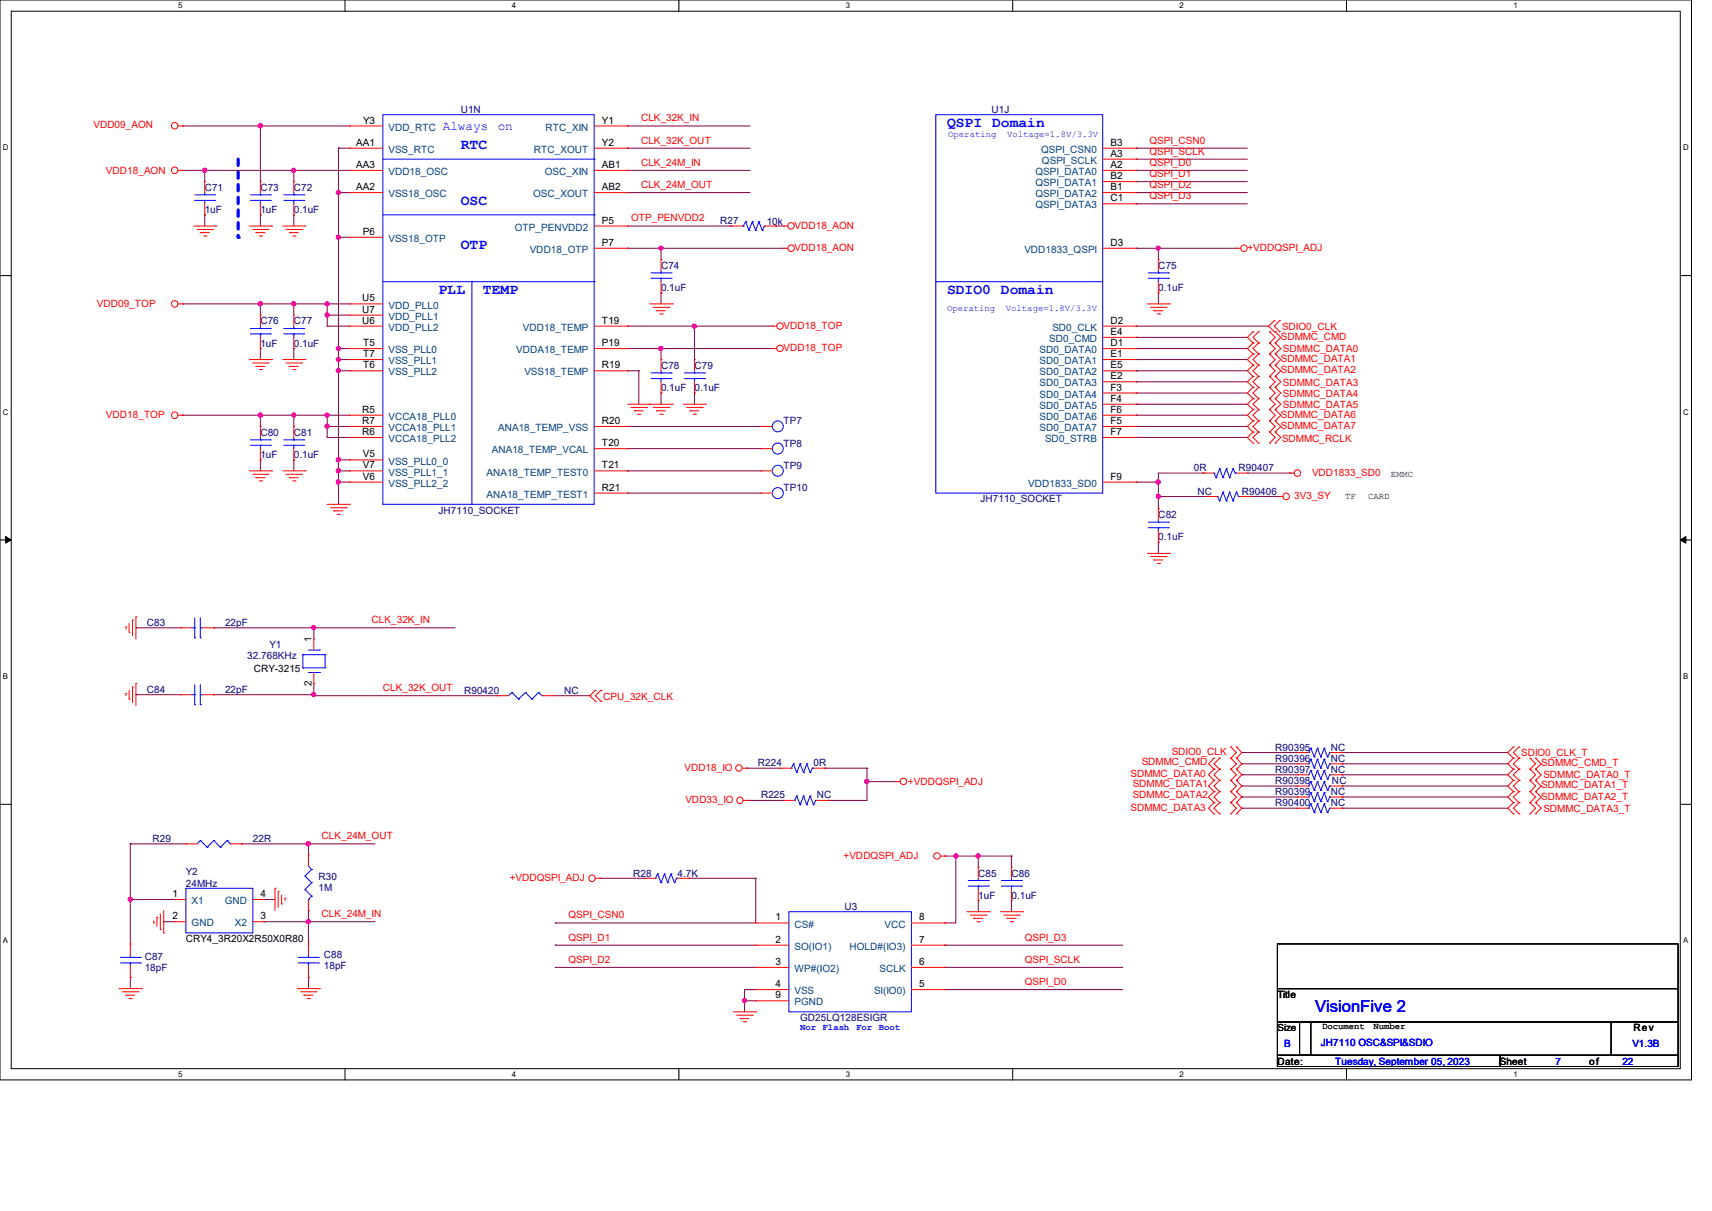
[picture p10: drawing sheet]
<svg xmlns="http://www.w3.org/2000/svg" width="297mm" height="210mm" viewBox="0 0 297 210" stroke-linecap="round" stroke-linejoin="round" font-family="sans-serif">
<path d="M0 0h293.5v187.3h-293.5zM1.9 1.9h289.6v183.4h-289.6z" fill="none" stroke="#000" stroke-width=".17"/>
<g fill="#fff">
<path d="M30.9 .2h.8v1.5h-.8z"/>
<path d="M30.9 185.5h.8v1.6h-.8z"/>
</g>
<path d="M59.9 0v1.9M59.9 185.3v2" fill="none" stroke="#000" stroke-width=".17"/>
<g fill="#fff">
<path d="M88.8 .2h.8v1.5h-.8z"/>
<path d="M88.8 185.5h.8v1.6h-.8z"/>
</g>
<path d="M117.8 0v1.9M117.8 185.3v2" fill="none" stroke="#000" stroke-width=".17"/>
<g fill="#fff">
<path d="M146.7 .2h.8v1.5h-.8z"/>
<path d="M146.7 185.5h.8v1.6h-.8z"/>
</g>
<path d="M175.7 0v1.9M175.7 185.3v2" fill="none" stroke="#000" stroke-width=".17"/>
<g fill="#fff">
<path d="M204.6 .2h.8v1.5h-.8z"/>
<path d="M204.6 185.5h.8v1.6h-.8z"/>
</g>
<path d="M233.6 0v1.9M233.6 185.3v2" fill="none" stroke="#000" stroke-width=".17"/>
<g fill="#fff">
<path d="M262.6 .2h.7v1.5h-.7z"/>
<path d="M262.6 185.5h.7v1.6h-.7z"/>
<path d="M.5 24.8h1v1.6h-1z"/>
<path d="M292 24.8h1v1.6h-1z"/>
<path d="M.5 70.7h1v1.5h-1z"/>
<path d="M292 70.7h1v1.5h-1z"/>
</g>
<path d="M0 47.8h1.9M291.5 47.8h2" fill="none" stroke="#000" stroke-width=".17"/>
<g fill="#fff">
<path d="M.5 116.5h.9v1.6h-.9z"/>
<path d="M292 116.5h.9v1.6h-.9z"/>
</g>
<path d="M0 93.6h1.9M291.5 93.6h2" fill="none" stroke="#000" stroke-width=".17"/>
<path d="M1 93l.9 .6-.9 .6zM291.5 93.6l1-.6v1.2z" fill="#000" stroke="#000" stroke-width=".17"/>
<g fill="#fff">
<path d="M.5 162.4h.9v1.5h-.9z"/>
<path d="M292 162.4h.9v1.5h-.9z"/>
</g>
<path d="M0 139.5h1.9M291.5 139.5h2" fill="none" stroke="#000" stroke-width=".17"/>
<path d="M41.3 27.6v13.5" fill="none" stroke="#00f" stroke-width=".55" stroke-dasharray="1.1"/>
<circle cx="41.3" cy="41.1" r=".28" fill="#00f" stroke-dasharray="1.1"/>
<g fill="none" stroke="#800040" stroke-width=".17">
<path d="M31.7 21.8h.1M31.7 29.5h.1M31.7 29.5h28.9M31.7 21.8h28.9M35.5 37.3h.1M35.5 29.5h.1M35.5 29.5v2M35.5 37.3v1.9M45.2 37.3h.1M45.2 21.8h.1M45.2 21.8v9.7M45.2 37.3v1.9"/>
<path d="M51 37.3h.1M51 29.5h.1M51 29.5v2M51 37.3v1.9M58.7 33.4h.1M58.7 25.7h.1M58.7 33.4h1.9M58.7 25.7h1.9M58.7 25.7v61.8M108.9 33.4h.1M108.9 29.5h.1M108.9 25.7h.1"/>
<path d="M108.9 21.8h.1M108.9 33.4h21.2M108.9 29.5h21.2M108.9 25.7h21.2M108.9 21.8h21.2M108.9 39.2h17.9M126.8 39.2h.1M134.6 39.2h.1M134.6 39.2h1.3M197.1 25.7h.1M197.1 27.6h.1M197.1 29.5h.1"/>
<path d="M197.1 31.5h.1M197.1 33.4h.1M197.1 35.3h.1M197.1 33.4h19.3M197.1 29.5h19.3M197.1 25.7h19.3M197.1 27.6h19.3M197.1 31.5h19.3M197.1 35.3h19.3M31.7 52.7h.1M31.7 52.7h28.9M45.2 52.7h.1"/>
<path d="M45.2 52.7v2M51 52.7h.1M51 52.7v2M56.8 56.6h.1M56.8 52.7h.1M56.8 54.7h.1M56.8 56.6h3.8M56.8 52.7v3.9M56.8 54.7h3.8M58.7 41.1h.1M58.7 41.1h1.9M108.9 56.6h.1"/>
<path d="M108.9 43.1h.1M108.9 56.6h25.1M108.9 43.1h27M114.7 50.8h.1M114.7 43.1h.1M114.7 43.1v1.9M114.7 50.8v1.9M120.5 56.6h.1M120.5 56.6v5.8M197.1 56.6h.1M197.1 58.5h.1M197.1 43.1h.1"/>
<path d="M197.1 56.6h23M197.1 43.1h17.4M197.1 58.5h19.3M201 50.8h.1M201 43.1h.1M201 43.1v1.9M201 50.8v1.9M31.7 72h.1M31.7 72h28.9M45.2 60.5h.1M45.2 79.8h.1M45.2 72h.1"/>
<path d="M45.2 60.5v1.9M45.2 72v2M45.2 79.8v1.9M51 60.5h.1M51 79.8h.1M51 72h.1M51 60.5v1.9M51 72v2M51 79.8v1.9M56.8 75.9h.1M56.8 72h.1M56.8 74h.1"/>
<path d="M56.8 72v3.9M56.8 75.9h3.8M56.8 74h3.8M58.7 79.8h.1M58.7 64.3h.1M58.7 62.4h.1M58.7 60.5h.1M58.7 79.8h1.9M58.7 64.3h1.9M58.7 62.4h1.9M58.7 60.5h1.9M108.9 74h.1"/>
<path d="M108.9 77.8h.1M108.9 64.3h.1M108.9 60.5h.1M108.9 64.3h1.9M108.9 60.5h25.1M108.9 74h23.1M108.9 77.8h23.1M110.8 64.3h.1M110.8 64.3v5.8M114.7 60.5h.1M114.7 68.2h.1M114.7 60.5v1.9"/>
<path d="M114.7 68.2v1.9M120.5 68.2h.1M120.5 68.2v1.9M197.1 60.5h.1M197.1 62.4h.1M197.1 64.3h.1M197.1 66.2h.1M197.1 68.2h.1M197.1 70.1h.1M197.1 72h.1M197.1 74h.1M197.1 75.9h.1"/>
<path d="M197.1 64.3h19.3M197.1 62.4h19.3M197.1 60.5h19.3M197.1 72h19.3M197.1 75.9h19.3M197.1 74h19.3M197.1 66.2h19.3M197.1 68.2h19.3M197.1 70.1h19.3M58.7 83.6h.1M58.7 81.7h.1M58.7 83.6h1.9"/>
<path d="M58.7 81.7h1.9M108.9 85.5h.1M108.9 81.7h.1M108.9 81.7h23.1M108.9 85.5h23.1M197.1 83.6h.1M197.1 83.6h3.9M201 83.6h.1M201 94h.1M201 86.1h.1M201 88.2h.1M201 94v2"/>
<path d="M201 86.1h8.3M208.7 82h.1M208.7 82h-7.7v6.2M209.3 86.1h.1M216.4 82h7.3M217 86.1h.1M217 86.1h4.8M223.7 82h.1M23.6 108.9h.1M23.6 108.9h7.7M37.1 108.9h.1M37.1 108.9h41.9"/>
<path d="M54.4 108.9h.1M54.4 108.9v1.9M54.4 118.5v2.1M23.6 120.5h.1M23.6 120.5h7.7M37.1 120.5h.1M37.1 120.5h17.3M54.4 120.5h.1M54.4 120.6h.1M54.4 120.6h31.9M86.3 120.6h.1M96 120.6h6.3"/>
<path d="M102.3 120.6h.1M129.5 133.2h.1M129.5 133.2h5.8M129.8 138.8h.1M129.8 138.8h6.1M143 133.2h.1M143 133.2h7.4M143.6 138.8h.1M150.4 133.2h.1M150.4 135.6h.1M150.4 133.2v5.6h-6.8M150.4 135.6h5"/>
<path d="M215.4 138.2h.1M215.4 130.5h.1M215.4 134.4h.1M215.4 132.5h.1M215.4 136.3h.1M215.4 130.5h9.7M215.4 134.4h9.7M215.4 136.3h9.7M215.4 138.2h9.7M215.4 132.5h9.7M232.8 130.5h.1M232.8 134.4h.1"/>
<path d="M232.8 136.3h.1M232.8 138.2h.1M232.8 132.5h.1M232.8 130.5h28.8M232.8 134.4h28.8M232.8 136.3h28.8M232.8 138.2h28.8M232.8 132.5h28.8M22.6 156h.1M22.6 146.3h.1M22.6 146.3v17.4M22.6 146.3h9.7"/>
<path d="M22.6 156h7.7M28.4 159.9h.1M28.4 159.9h1.9M41.9 146.3h.1M41.9 146.3h23.2M45.8 156h.1M45.8 159.9h.1M45.8 156h1.9M45.8 159.9h19.3M53.5 146.3h.1M53.5 157.9h.1M53.5 159.9h.1"/>
<path d="M53.5 146.3v2M53.5 157.9v5.8M104.1 152.3h.1M104.1 152.3h7.7M119.5 152.3h.1M119.5 152.3h11.6M131.1 152.3h.1M131.1 152.3v7.8h-34.7M163.9 148.5h.1M163.9 148.5h11.6M165.8 148.5h.1M165.8 148.5v11.6h-1.9"/>
<path d="M169.7 148.5h.1M169.7 156.2h.1M169.7 148.5v1.9M169.7 156.2v1.9M175.5 148.5h.1M175.5 156.2h.1M175.5 148.5v1.9M175.5 156.2v1.9M215.4 140.2h.1M215.4 140.2h9.7M232.8 140.2h.1M232.8 140.2h28.8"/>
<path d="M22.6 169.5h.1M22.6 169.5v1.9M53.5 169.5h.1M53.5 169.5v1.9M96.4 167.8h.1M96.4 163.9h.1M96.4 160.1h.1M96.4 163.9h34.7M96.4 167.8h34.7M129.2 173.6h.1M129.2 171.6h.1M129.2 171.6h1.9"/>
<path d="M129.2 173.6h1.9M129.2 171.6v3.9M163.9 163.9h.1M163.9 171.6h.1M163.9 167.8h.1M163.9 160.1h.1M163.9 163.9h30.9M163.9 171.6h30.9M163.9 167.8h30.9"/>
</g>
<g fill="#f0f" stroke="#f0f" stroke-width=".17">
<circle cx="58.7" cy="33.4" r=".36"/>
<circle cx="58.7" cy="81.6" r=".36"/>
<circle cx="58.7" cy="83.6" r=".36"/>
<circle cx="58.7" cy="79.7" r=".36"/>
<circle cx="58.7" cy="64.3" r=".36"/>
<circle cx="58.7" cy="62.3" r=".36"/>
<circle cx="58.7" cy="60.4" r=".36"/>
<circle cx="58.7" cy="41.1" r=".36"/>
<circle cx="45.2" cy="21.8" r=".37"/>
<circle cx="50.9" cy="29.5" r=".36"/>
<circle cx="35.5" cy="29.5" r=".37"/>
<circle cx="45.2" cy="52.7" r=".37"/>
<circle cx="56.7" cy="54.6" r=".36"/>
<circle cx="56.7" cy="52.7" r=".36"/>
<circle cx="45.2" cy="72" r=".37"/>
<circle cx="56.7" cy="72" r=".36"/>
<circle cx="56.7" cy="73.9" r=".36"/>
<circle cx="50.9" cy="72" r=".36"/>
<circle cx="50.9" cy="52.7" r=".36"/>
<circle cx="120.5" cy="56.6" r=".36"/>
<circle cx="114.7" cy="60.4" r=".36"/>
<circle cx="114.7" cy="43" r=".36"/>
<circle cx="54.4" cy="108.9" r=".36"/>
<circle cx="54.4" cy="120.5" r=".36"/>
<circle cx="53.5" cy="146.3" r=".37"/>
<circle cx="53.5" cy="159.8" r=".37"/>
<circle cx="22.6" cy="156" r=".36"/>
<circle cx="200.9" cy="43" r=".36"/>
<circle cx="165.8" cy="148.4" r=".37"/>
<circle cx="169.7" cy="148.4" r=".36"/>
<circle cx="129.1" cy="173.5" r=".36"/>
<circle cx="150.4" cy="135.5" r=".36"/>
<circle cx="200.9" cy="83.6" r=".36"/>
<circle cx="200.9" cy="86.1" r=".36"/>
</g>
<g fill="none" stroke="#f00" stroke-width=".17">
<path d="M30.9 21.8h.8M30.9 29.5h.8M31.7 21.8h.1M31.7 29.5h.1M33.6 39.2h3.9M34.2 39.8h2.7M35.5 31.5h.1M35.5 37.3h.1M35.5 31.5v1.9M35.5 35.3v2M36.9 39.8h.1M37.5 39.2h.1"/>
<path d="M43.3 39.2h3.8M43.9 39.8h2.6M45.2 31.5h.1M45.2 37.3h.1M45.2 31.5v1.9M45.2 35.3v2M46.5 39.8h.1M47.1 39.2h.1M49.1 39.2h3.8M49.6 39.8h2.7M51 31.5h.1M51 37.3h.1"/>
<path d="M51 31.5v1.9M51 35.3v2M52.3 39.8h.1M52.9 39.2h.1M60.6 21.8h.1M60.6 25.7h.1M60.6 33.4h.1M60.6 29.5h.1M60.6 21.8h5.8M60.6 29.5h5.8M60.6 33.4h5.8M60.6 25.7h5.8"/>
<path d="M103.1 21.8h5.8M103.1 39.2h5.8M103.1 29.5h5.8M103.1 33.4h5.8M103.1 25.7h5.8M108.9 39.2h.1M108.9 21.8h.1M108.9 25.7h.1M108.9 29.5h.1M108.9 33.4h.1M126.8 39.2h.1M126.8 39.2h2"/>
<path d="M132.6 39.2h2M134.6 39.2h.1M135.9 39.2h.1M135.9 39.2h.8M191.3 29.5h5.8M191.3 27.6h5.8M191.3 33.4h5.8M191.3 31.5h5.8M191.3 25.7h5.8M191.3 35.3h5.8M197.1 29.5h.1M197.1 27.6h.1"/>
<path d="M197.1 33.4h.1M197.1 31.5h.1M197.1 25.7h.1M197.1 35.3h.1M30.9 52.7h.8M31.7 52.7h.1M34.8 40.3h.1M34.8 40.3h1.5M35.3 40.9h.4M35.7 40.9h.1M44.4 40.3h.1M44.4 40.3h1.6"/>
<path d="M45 40.9h.4M45.2 54.7h.1M45.2 54.7v1.9M45.2 58.5v2M45.4 40.9h.1M50.2 40.3h.1M50.2 40.3h1.5M50.8 40.9h.4M51 54.7h.1M51 54.7v1.9M51 58.5v2M51.2 40.9h.1"/>
<path d="M60.6 41.1h.1M60.6 52.7h.1M60.6 56.6h.1M60.6 54.7h.1M60.6 52.7h5.8M60.6 56.6h5.8M60.6 41.1h5.8M60.6 54.7h5.8M103.1 56.6h5.8M103.1 43.1h5.8M108.9 43.1h.1M108.9 56.6h.1"/>
<path d="M112.7 52.7h3.9M113.3 53.3h2.7M113.9 53.9h.1M113.9 53.9h1.5M114.5 54.4h.4M114.7 45h.1M114.7 50.8h.1M114.7 45v1.9M114.7 48.9v1.9M114.9 54.4h.1M116 53.3h.1M116.6 52.7h.1"/>
<path d="M134 56.6h.1M134 56.6h.7M135.9 43.1h.1M135.9 43.1h.8M191.3 56.6h5.8M191.3 43.1h5.8M191.3 58.5h5.8M197.1 56.6h.1M197.1 43.1h.1M197.1 58.5h.1M199.1 52.7h3.8M199.6 53.3h2.7"/>
<path d="M200.2 53.9h.1M200.2 53.9h1.6M200.8 54.4h.4M201 45h.1M201 50.8h.1M201 45v1.9M201 48.9v1.9M201.2 54.4h.1M202.3 53.3h.1M202.9 52.7h.1M214.5 43.1h.1M214.5 43.1h.8"/>
<path d="M217.4 59.5h.1M217.4 57.5h.1M217.4 59.5l-1 1 1 .9M217.4 57.5l-1 1 1 1M218.4 59.5h.1M218.4 57.5h.1M218.4 59.5l-1 1 1 .9M218.4 57.5l-1 1 1 1M220.3 59.5h.1M220.3 57.5h.1M220.3 59.5l.9 1-.9 .9M220.3 57.5l.9 1-.9 1"/>
<path d="M221.1 57.5h.1M221.1 55.6h.1M221.1 55.6l-1 1 1 .9M221.2 59.5h.1M221.2 57.5h.1M221.2 59.5l1 1-1 .9M221.2 57.5l1 1-1 1M222 55.6h.1M222 57.5h.1M222 55.6l-.9 1 .9 .9M30.9 72h.8M31.7 72h.1"/>
<path d="M43.3 62.4h3.8M43.9 62.9h2.6M44.4 63.5h.1M44.4 63.5h1.6M45 64.1h.4M45.2 74h.1M45.2 79.8h.1M45.2 60.5h.1M45.2 74v1.9M45.2 77.8v2M45.4 64.1h.1M46.5 62.9h.1"/>
<path d="M47.1 62.4h.1M49.1 62.4h3.8M49.6 62.9h2.7M50.2 63.5h.1M50.2 63.5h1.5M50.8 64.1h.4M51 74h.1M51 79.8h.1M51 60.5h.1M51 74v1.9M51 77.8v2M51.2 64.1h.1"/>
<path d="M52.3 62.9h.1M52.9 62.4h.1M60.6 72h.1M60.6 75.9h.1M60.6 74h.1M60.6 60.5h.1M60.6 64.3h.1M60.6 62.4h.1M60.6 79.8h.1M60.6 72h5.8M60.6 62.4h5.8M60.6 60.5h5.8"/>
<path d="M60.6 74h5.8M60.6 64.3h5.8M60.6 75.9h5.8M60.6 79.8h5.8M103.1 60.5h5.8M103.1 77.8h5.8M103.1 74h5.8M103.1 64.3h5.8M108.9 60.5h.1M108.9 64.3h.1M108.9 74h.1M108.9 77.8h.1"/>
<path d="M108.9 70.1h7.7M109.5 70.7h2.7M110.1 71.2h.1M110.1 71.2h1.5M110.6 71.8h.4M111 71.8h.1M112.2 70.7h.1M112.7 70.1h.1M113.3 70.7h2.7M113.9 71.2h.1M113.9 71.2h1.5M114.5 71.8h.4"/>
<path d="M114.7 62.4h.1M114.7 68.2h.1M114.7 62.4v1.9M114.7 66.2v2M114.9 71.8h.1M116 70.7h.1M116.6 70.1h.1M118.5 70.1h3.9M119.1 70.7h2.7M119.7 71.2h.1M119.7 71.2h1.5M120.3 71.8h.3"/>
<path d="M120.5 62.4h.1M120.5 68.2h.1M120.5 62.4v1.9M120.5 66.2v2M120.6 71.8h.1M121.8 70.7h.1M122.4 70.1h.1M132 77.8h.1M132 74h.1M132 77.8h2M132 74h2M134 60.5h.1"/>
<path d="M134 60.5h.7M191.3 72h5.8M191.3 62.4h5.8M191.3 70.1h5.8M191.3 60.5h5.8M191.3 74h5.8M191.3 66.2h5.8M191.3 64.3h5.8M191.3 68.2h5.8M191.3 75.9h5.8M197.1 60.5h.1M197.1 62.4h.1"/>
<path d="M197.1 66.2h.1M197.1 64.3h.1M197.1 68.2h.1M197.1 70.1h.1M197.1 74h.1M197.1 72h.1M197.1 75.9h.1M217.4 61.4h.1M217.4 63.3h.1M217.4 65.3h.1M217.4 69.1h.1M217.4 71h.1"/>
<path d="M217.4 67.2h.1M217.4 73h.1M217.4 74.9h.1M217.4 76.8h.1M217.4 61.4l-1 1 1 .9M217.4 67.2l-1 1 1 .9M217.4 63.3l-1 1 1 1M217.4 69.1l-1 1 1 .9M217.4 73l-1 1 1 .9M217.4 65.3l-1 .9 1 1M217.4 71l-1 1 1 1M217.4 74.9l-1 1 1 .9"/>
<path d="M218.4 61.4h.1M218.4 63.3h.1M218.4 65.3h.1M218.4 71h.1M218.4 69.1h.1M218.4 67.2h.1M218.4 73h.1M218.4 74.9h.1M218.4 76.8h.1M218.4 61.4l-1 1 1 .9M218.4 63.3l-1 1 1 1M218.4 67.2l-1 1 1 .9"/>
<path d="M218.4 69.1l-1 1 1 .9M218.4 65.3l-1 .9 1 1M218.4 71l-1 1 1 1M218.4 73l-1 1 1 .9M218.4 74.9l-1 1 1 .9M220.3 61.4h.1M220.3 63.3h.1M220.3 65.3h.1M220.3 71h.1M220.3 69.1h.1M220.3 67.2h.1M220.3 73h.1"/>
<path d="M220.3 74.9h.1M220.3 76.8h.1M220.3 61.4l.9 1-.9 .9M220.3 67.2l.9 1-.9 .9M220.3 63.3l.9 1-.9 1M220.3 65.3l.9 .9-.9 1M220.3 69.1l.9 1-.9 .9M220.3 71l.9 1-.9 1M220.3 73l.9 1-.9 .9M220.3 74.9l.9 1-.9 .9M221.2 61.4h.1M221.2 63.3h.1"/>
<path d="M221.2 65.3h.1M221.2 71h.1M221.2 69.1h.1M221.2 67.2h.1M221.2 73h.1M221.2 74.9h.1M221.2 76.8h.1M221.2 67.2l1 1-1 .9M221.2 61.4l1 1-1 .9M221.2 69.1l1 1-1 .9M221.2 63.3l1 1-1 1M221.2 73l1 1-1 .9"/>
<path d="M221.2 71l1 1-1 1M221.2 65.3l1 .9-1 1M221.2 74.9l1 1-1 .9M43.3 81.7h3.8M43.9 82.3h2.6M44.4 82.8h.1M44.4 82.8h1.6M45 83.4h.4M45.4 83.4h.1M46.5 82.3h.1M47.1 81.7h.1M49.1 81.7h3.8"/>
<path d="M49.6 82.3h2.7M50.2 82.8h.1M50.2 82.8h1.5M50.8 83.4h.4M51.2 83.4h.1M52.3 82.3h.1M52.9 81.7h.1M56.8 87.5h3.8M57.4 88.1h2.7M57.9 88.6h.1M57.9 88.6h1.6M58.5 89.2h.4"/>
<path d="M58.9 89.2h.1M60.1 88.1h.1M60.6 87.5h.1M60.6 83.6h.1M60.6 81.7h.1M60.6 81.7h5.8M60.6 83.6h5.8M103.1 81.7h5.8M103.1 85.5h5.8M108.9 85.5h.1M108.9 81.7h.1M132 85.5h.1"/>
<path d="M132 81.7h.1M132 81.7h2M132 85.5h2M191.3 83.6h5.8M197.1 83.6h.1M199.1 96h3.8M199.6 96.5h2.7M200.2 97.1h.1M200.2 97.1h1.6M200.8 97.7h.4M201 88.2h.1M201 94h.1"/>
<path d="M201 88.2v2M201 92.1v1.9M201.2 97.7h.1M202.3 96.5h.1M202.9 96h.1M208.7 82h.1M208.7 82h1.9M209.3 86.1h.1M209.3 86.1h1.9M214.5 82h1.9M215.1 86.1h1.9M216.4 82h.1"/>
<path d="M217 86.1h.1M221.8 86.1h.1M221.8 86.1h.8M223.7 82h.1M223.7 82h.8M21.8 108.7h.1M21.8 108.7v.4M22.4 109.6h.1M22.4 108.1v1.5M22.4 119.7v1.5M23 107.5h.1M23 119.1h.1"/>
<path d="M23 107.5v2.7M23 119.1v2.7M23.6 107h.1M23.6 118.5h.1M23.6 107v3.8M23.6 118.5v3.9M31.3 108.9h.1M31.3 108.9h1.9M35.1 108.9h2M37.1 108.9h.1M54.4 110.8h.1M54.4 118.5h.1"/>
<path d="M54.4 110.8v1.9M54.4 116.6v1.9M103.3 119.7h.1M103.3 119.7l-1 .9 1 1M104.3 119.7h.1M104.3 119.7l-1 .9 1 1M21.8 120.3h.1M21.8 120.3v.3M22.4 121.2h.1M31.3 120.5h.1M31.3 120.5h1.9M35.1 120.5h2"/>
<path d="M37.1 120.5h.1M86.3 120.6h.1M86.3 120.6h1.9M94 120.6h2M96 120.6h.1M103.3 121.6h.1M104.3 121.6h.1M128.8 133.2h.7M128.9 138.8h.9M129.5 133.2h.1M129.8 138.8h.1M135.3 133.2h.1"/>
<path d="M135.3 133.2h2M135.9 138.8h.1M135.9 138.8h1.9M141.1 133.2h1.9M141.7 138.8h1.9M143 133.2h.1M143.6 138.8h.1M155.4 135.6h.1M155.4 135.6h.8M210.6 135.3h.1M210.6 133.4h.1M210.6 137.3h.1"/>
<path d="M210.6 139.2h.1M210.6 131.5h.1M210.6 133.4l-.9 1 .9 .9M210.6 135.3l-.9 1 .9 1M210.6 131.5l-.9 1 .9 .9M210.6 137.3l-.9 .9 .9 1M210.6 139.2l-.9 1 .9 .9M211.6 135.3h.1M211.6 133.4h.1M211.6 137.3h.1M211.6 139.2h.1M211.6 131.5h.1"/>
<path d="M211.6 133.4l-1 1 1 .9M211.6 135.3l-1 1 1 1M211.6 137.3l-1 .9 1 1M211.6 139.2l-1 1 1 .9M211.6 131.5l-1 1 1 .9M213.5 129.5h.1M213.5 131.5h.1M213.5 135.3h.1M213.5 133.4h.1M213.5 137.3h.1M213.5 139.2h.1M213.5 129.5l1 1-1 1"/>
<path d="M213.5 133.4l1 1-1 .9M213.5 135.3l1 1-1 1M213.5 137.3l1 .9-1 1M213.5 139.2l1 1-1 .9M213.5 131.5l1 1-1 .9M214.5 131.5h.1M214.5 129.5h.1M214.5 133.4h.1M214.5 135.3h.1M214.5 137.3h.1M214.5 139.2h.1M214.5 129.5l.9 1-.9 1"/>
<path d="M214.5 133.4l.9 1-.9 .9M214.5 135.3l.9 1-.9 1M214.5 137.3l.9 .9-.9 1M214.5 131.5l.9 1-.9 .9M214.5 139.2l.9 1-.9 .9M225.1 130.5h.1M225.1 132.5h.1M225.1 134.4h.1M225.1 136.3h.1M225.1 138.2h.1M225.1 130.5h1.9M225.1 132.5h1.9"/>
<path d="M225.1 134.4h1.9M225.1 136.3h1.9M225.1 138.2h1.9M230.9 130.5h1.9M230.9 132.5h1.9M230.9 134.4h1.9M230.9 136.3h1.9M230.9 138.2h1.9M232.8 130.5h.1M232.8 132.5h.1M232.8 134.4h.1M232.8 136.3h.1"/>
<path d="M232.8 138.2h.1M262.6 129.5h.1M262.6 131.5h.1M262.6 133.4h.1M262.6 135.3h.1M262.6 137.3h.1M262.6 139.2h.1M262.6 129.5l-1 1 1 1M262.6 133.4l-1 1 1 .9M262.6 139.2l-1 1 1 .9M262.6 135.3l-1 1 1 1M262.6 137.3l-1 .9 1 1"/>
<path d="M262.6 131.5l-1 1 1 .9M263.5 131.5h.1M263.5 129.5h.1M263.5 135.3h.1M263.5 133.4h.1M263.5 137.3h.1M263.5 139.2h.1M263.5 129.5l-.9 1 .9 1M263.5 133.4l-.9 1 .9 .9M263.5 135.3l-.9 1 .9 1M263.5 139.2l-.9 1 .9 .9M263.5 137.3l-.9 .9 .9 1"/>
<path d="M263.5 131.5l-.9 1 .9 .9M265.4 135.3h.1M265.4 133.4h.1M265.4 137.3h.1M265.4 139.2h.1M265.4 131.5h.1M265.4 133.4l1 1-1 .9M265.4 139.2l1 1-1 .9M265.4 135.3l1 1-1 1M265.4 137.3l1 .9-1 1M265.4 131.5l1 1-1 .9M266.4 135.3h.1"/>
<path d="M266.4 133.4h.1M266.4 137.3h.1M266.4 139.2h.1M266.4 131.5h.1M266.4 135.3l1 1-1 1M266.4 139.2l1 1-1 .9M266.4 133.4l1 1-1 .9M266.4 137.3l1 .9-1 1M266.4 131.5l1 1-1 .9M26.7 159.7v.4M27.2 159.1h.1M27.2 159.1v1.5"/>
<path d="M27.8 158.5v2.7M28.4 157.9v3.9M30.3 156h.1M30.3 159.9h.1M30.3 159.9h2M30.3 156h2M32.3 146.3h.1M32.3 146.3h1.9M40 146.3h1.9M41.9 146.3h.1M43.9 159.9h1.9M43.9 156h1.9"/>
<path d="M45.8 159.9h.1M45.8 156h.1M47.7 154.1h.1M47.7 154.1v3.8M48.3 154.6h.1M48.3 154.6v2.8M48.9 156.8h.1M48.9 155.2v1.6M49.4 155.8h.1M49.4 155.8v.4M53.5 148.3h.1M53.5 157.9h.1"/>
<path d="M53.5 148.3v1.9M53.5 156v1.9M103.3 152.3h.8M104.1 152.3h.1M111.8 152.3h.1M111.8 152.3h1.9M117.6 152.3h1.9M119.5 152.3h.1M163.2 148.5h.7M163.9 148.5h.1M167.8 158.1h3.8M168.4 158.7h2.7"/>
<path d="M168.9 159.3h.1M168.9 159.3h1.6M169.5 159.9h.4M169.7 150.4h.1M169.7 156.2h.1M169.7 150.4v1.9M169.7 154.3v1.9M169.9 159.9h.1M171.1 158.7h.1M171.6 158.1h.1M173.6 158.1h3.8M174.2 158.7h2.6"/>
<path d="M174.7 159.3h.1M174.7 159.3h1.6M175.3 159.9h.4M175.5 150.4h.1M175.5 156.2h.1M175.5 150.4v1.9M175.5 154.3v1.9M175.7 159.9h.1M176.8 158.7h.1M177.4 158.1h.1M210.6 141.1h.1M211.6 141.1h.1"/>
<path d="M213.5 141.1h.1M214.5 141.1h.1M225.1 140.2h.1M225.1 140.2h1.9M230.9 140.2h1.9M232.8 140.2h.1M262.6 141.1h.1M263.5 141.1h.1M265.4 141.1h.1M266.4 141.1h.1M20.7 171.4h3.9M21.3 172h2.7"/>
<path d="M21.8 172.6h.1M21.8 172.6h1.6M22.4 173.2h.4M22.6 163.7h.1M22.6 169.5h.1M22.6 163.7v2M22.6 167.6v1.9M22.8 173.2h.1M24 172h.1M24.6 171.4h.1M26.7 160.1h.1M27.8 161.2h.1"/>
<path d="M28.4 161.8h.1M51.6 171.4h3.8M52.2 172h2.6M52.7 172.6h.1M52.7 172.6h1.6M53.3 173.2h.4M53.5 163.7h.1M53.5 169.5h.1M53.5 163.7v2M53.5 167.6v1.9M53.7 173.2h.1M54.8 172h.1"/>
<path d="M55.4 171.4h.1M127.2 175.5h3.9M127.8 176.1h2.7M128.4 176.7h.1M128.4 176.7h1.5M128.9 177.2h.5M129.4 177.2h.1M130.5 176.1h.1M131.1 175.5h.1M131.1 160.1h.1M131.1 163.9h.1M131.1 167.8h.1"/>
<path d="M131.1 171.6h.1M131.1 173.6h.1M131.1 160.1h5.8M131.1 163.9h5.8M131.1 167.8h5.8M131.1 171.6h5.8M131.1 173.6h5.8M158.1 160.1h5.8M158.1 163.9h5.8M158.1 167.8h5.8M158.1 171.6h5.8M163.9 171.6h.1"/>
<path d="M163.9 167.8h.1M163.9 163.9h.1M163.9 160.1h.1"/>
<circle cx="30.3" cy="29.5" r=".56"/>
<circle cx="30.3" cy="21.8" r=".56"/>
<circle cx="137.2" cy="39.2" r=".56"/>
<circle cx="30.3" cy="52.7" r=".56"/>
<circle cx="135.3" cy="56.6" r=".56"/>
<circle cx="137.2" cy="43.1" r=".56"/>
<circle cx="215.8" cy="43.1" r=".56"/>
<circle cx="30.3" cy="72" r=".56"/>
<circle cx="135.3" cy="60.4" r=".56"/>
<circle cx="223.1" cy="86.1" r=".56"/>
<circle cx="225.1" cy="82" r=".56"/>
<circle cx="128.2" cy="133.2" r=".56"/>
<circle cx="128.3" cy="138.8" r=".56"/>
<circle cx="156.7" cy="135.5" r=".56"/>
<circle cx="102.7" cy="152.3" r=".56"/>
<circle cx="162.5" cy="148.4" r=".56"/>
</g>
<path d="M221.6 163.7h69.5v7.7h-69.5zM221.6 171.4h69.5v5.8h-69.5zM221.6 177.2h5.8v5.8h-5.8zM225.5 177.2h54v5.8h-54zM279.5 177.2h11.6v5.8h-11.6zM221.6 183h38.6v2h-38.6zM260.2 183h30.9v2h-30.9z" fill="none" stroke="#000" stroke-width=".17"/>
<g fill="none" stroke="#00f" stroke-width=".17">
<path d="M66.4 19.9h36.7v67.6h-36.7zM162.3 19.9h29v65.6h-29zM33.8 34.8h3.5M33.8 33.8h3.5M35.5 33.8h.1M35.5 34.8h.1M35.5 33.4v.4M35.5 34.8v.5M37.3 34.8h.1M37.3 33.8h.1M43.4 34.8h3.5M43.4 33.8h3.5"/>
<path d="M45.2 33.8h.1M45.2 34.8h.1M45.2 33.4v.4M45.2 34.8v.5M46.9 34.8h.1M46.9 33.8h.1M49.2 34.8h3.5M49.2 33.8h3.5M51 33.8h.1M51 34.8h.1M51 33.4v.4M51 34.8v.5"/>
<path d="M52.7 34.8h.1M52.7 33.8h.1M66.4 27.6h36.7M66.4 37.3h36.7M103.1 27.6h.1M103.1 37.3h.1M128.8 39.2h.1M128.9 39.2h.1M129.4 38.4h.1M129.4 38.4l-.5 .8M129.4 38.4l.5 1.6M129.9 40h.1"/>
<path d="M130.5 38.4h.1M130.5 38.4l-.6 1.6M130.5 38.4l.6 1.6M131.1 40h.1M131.7 38.4h.1M131.7 38.4l-.6 1.6M131.7 38.4l.5 1.6M132.2 40h.1M132.6 39.2h.1M132.6 39.2l-.4 .8M43.4 57.9h3.5M43.4 57h3.5"/>
<path d="M45.2 57h.1M45.2 57.9h.1M45.2 56.6v.4M45.2 57.9v.6M46.9 57.9h.1M46.9 57h.1M49.2 57.9h3.5M49.2 57h3.5M51 57h.1M51 57.9h.1M51 56.6v.4M51 57.9v.6"/>
<path d="M52.7 57.9h.1M52.7 57h.1M66.4 48.9h36.7M81.9 48.9h.1M81.9 48.9v38.6M103.1 48.9h.1M112.9 48.3h3.5M112.9 47.3h3.5M114.7 47.3h.1M114.7 48.3h.1M114.7 46.9v.4M114.7 48.3v.6"/>
<path d="M116.4 48.3h.1M116.4 47.3h.1M162.3 48.9h.1M162.3 48.9h29M199.2 48.3h3.5M199.2 47.3h3.5M201 47.3h.1M201 48.3h.1M201 46.9v.4M201 48.3v.6M202.7 48.3h.1M202.7 47.3h.1"/>
<path d="M43.4 77.2h3.5M43.4 76.3h3.5M45.2 76.3h.1M45.2 77.2h.1M45.2 75.9v.4M45.2 77.2v.6M46.9 77.2h.1M46.9 76.3h.1M49.2 77.2h3.5M49.2 76.3h3.5M51 76.3h.1M51 77.2h.1"/>
<path d="M51 75.9v.4M51 77.2v.6M52.7 77.2h.1M52.7 76.3h.1M112.9 65.7h3.5M112.9 64.7h3.5M114.7 64.7h.1M114.7 65.7h.1M114.7 64.3v.4M114.7 65.7v.5M116.4 65.7h.1M116.4 64.7h.1"/>
<path d="M118.7 65.7h3.5M118.7 64.7h3.5M120.5 64.7h.1M120.5 65.7h.1M120.5 64.3v.4M120.5 65.7v.5M122.2 65.7h.1M122.2 64.7h.1M199.2 91.5h3.5M199.2 90.6h3.5M201 90.6h.1M201 91.5h.1"/>
<path d="M201 90.2v.4M201 91.5v.6M202.7 91.5h.1M202.7 90.6h.1M210.6 82h.1M210.6 82l.4 .8M211 82.8h.1M211.2 86.1h.1M211.2 86.1l.4 .8M211.6 86.9h.1M211.6 81.3h.1M211.6 81.3l.6 1.5"/>
<path d="M211.6 81.3l-.6 1.5M212.2 85.3h.1M212.2 82.8h.1M212.2 85.3l.6 1.6M212.2 85.3l-.6 1.6M212.8 86.9h.1M212.8 81.3h.1M212.8 81.3l.5 1.5M212.8 81.3l-.6 1.5M213.3 85.3h.1M213.3 82.8h.1M213.3 85.3l.6 1.6"/>
<path d="M213.3 85.3l-.5 1.6M213.9 86.9h.1M213.9 81.3h.1M213.9 81.3l.4 .7M213.9 81.3l-.6 1.5M214.3 82h.1M214.3 82h.2M214.5 85.3h.1M214.5 85.3l.4 .8M214.5 85.3l-.6 1.6M214.9 86.1h.1M214.9 86.1h.2"/>
<path d="M33.2 108.9h.6M33.8 110.6h.1M33.8 108.9h.1M33.8 107.1v3.5M33.8 118.7v3.5M34.8 108.9h.1M34.8 110.6h.1M34.8 108.9h.3M34.8 107.1v3.5M34.8 118.7v3.5M52.5 115.8h.1M52.5 113.5h.1"/>
<path d="M52.5 113.5h3.9M52.5 115.8h3.9M52.5 113.5v2.3M53.5 112.7h1.9M53.5 116.6h1.9M55.4 112.7h.1M55.4 116.6h.1M56.4 113.5h.1M56.4 115.8h.1M56.4 113.5v2.3M33.2 120.5h.6M33.8 122.2h.1"/>
<path d="M33.8 120.5h.1M34.8 120.5h.1M34.8 122.2h.1M34.8 120.5h.3M88.8 120.1h.1M88.8 120.1l-.6 .5M88.8 120.1l1.2 1.1M90 121.2h.1M91.1 120.1h.1M91.1 120.1l-1.1 1.1M91.1 120.1l1.2 1.1M92.3 121.2h.1"/>
<path d="M93.4 120.1h.1M93.4 120.1l-1.1 1.1M93.4 120.1l.6 .5M94 120.6h.1M137.3 133.2h.1M137.7 132.5h.1M137.7 132.5l.5 1.5M137.7 132.5l-.4 .7M137.8 138.8h.1M138.2 134h.1M138.2 138h.1M138.2 138l.6 1.6"/>
<path d="M138.2 138l-.4 .8M138.8 132.5h.1M138.8 139.6h.1M138.8 132.5l.6 1.5M138.8 132.5l-.6 1.5M139.4 134h.1M139.4 138h.1M139.4 138l.6 1.6M139.4 138l-.6 1.6M140 132.5h.1M140 139.6h.1M140 132.5l.5 1.5"/>
<path d="M140 132.5l-.6 1.5M140.5 134h.1M140.5 138h.1M140.5 138l.6 1.6M140.5 138l-.5 1.6M140.9 133.2h.1M140.9 133.2l-.4 .8M140.9 133.2h.2M141.1 139.6h.1M141.5 138.8h.1M141.5 138.8l-.4 .8M141.5 138.8h.2"/>
<path d="M227 130.5h.1M227 132.5h.1M227 134.4h.1M227 136.3h.1M227 138.2h.1M227.4 129.8h.1M227.4 131.7h.1M227.4 133.6h.1M227.4 135.6h.1M227.4 137.5h.1M227.4 139.4h.1M227.4 129.8l.6 1.5"/>
<path d="M227.4 129.8l-.4 .7M227.4 131.7l.6 1.5M227.4 131.7l-.4 .8M227.4 133.6l.6 1.5M227.4 133.6l-.4 .8M227.4 135.6l.6 1.5M227.4 135.6l-.4 .7M227.4 137.5l.6 1.5M227.4 137.5l-.4 .7M227.4 139.4l.6 1.5M227.4 139.4l-.4 .8M228 131.3h.1"/>
<path d="M228 133.2h.1M228 135.1h.1M228 137.1h.1M228 139h.1M228.6 129.8h.1M228.6 131.7h.1M228.6 133.6h.1M228.6 135.6h.1M228.6 137.5h.1M228.6 139.4h.1M228.6 129.8l.6 1.5M228.6 129.8l-.6 1.5"/>
<path d="M228.6 131.7l.6 1.5M228.6 131.7l-.6 1.5M228.6 133.6l.6 1.5M228.6 133.6l-.6 1.5M228.6 135.6l.6 1.5M228.6 135.6l-.6 1.5M228.6 137.5l.6 1.5M228.6 137.5l-.6 1.5M228.6 139.4l.6 1.5M228.6 139.4l-.6 1.5M229.2 131.3h.1M229.2 133.2h.1"/>
<path d="M229.2 135.1h.1M229.2 137.1h.1M229.2 139h.1M229.7 129.8h.1M229.7 131.7h.1M229.7 133.6h.1M229.7 135.6h.1M229.7 137.5h.1M229.7 139.4h.1M229.7 129.8l.6 1.5M229.7 129.8l-.5 1.5M229.7 131.7l.6 1.5"/>
<path d="M229.7 131.7l-.5 1.5M229.7 133.6l.6 1.5M229.7 133.6l-.5 1.5M229.7 135.6l.6 1.5M229.7 135.6l-.5 1.5M229.7 137.5l.6 1.5M229.7 137.5l-.5 1.5M229.7 139.4l.6 1.5M229.7 139.4l-.5 1.5M230.3 131.3h.1M230.3 133.2h.1M230.3 135.1h.1"/>
<path d="M230.3 137.1h.1M230.3 139h.1M230.7 130.5h.1M230.7 132.5h.1M230.7 134.4h.1M230.7 136.3h.1M230.7 138.2h.1M230.7 130.5l-.4 .8M230.7 130.5h.2M230.7 132.5l-.4 .7M230.7 132.5h.2M230.7 134.4l-.4 .7"/>
<path d="M230.7 134.4h.2M230.7 136.3l-.4 .8M230.7 136.3h.2M230.7 138.2l-.4 .8M230.7 138.2h.2M32.3 154.1h11.6v7.7h-11.6zM34.8 145.8h.1M34.8 145.8l-.6 .5M34.8 145.8l1.1 1.1M35.9 146.9h.1M37.1 145.8h.1M37.1 145.8l-1.2 1.1"/>
<path d="M37.1 145.8l1.1 1.1M38.2 146.9h.1M39.4 145.8h.1M39.4 145.8l-1.2 1.1M39.4 145.8l.6 .5M40 146.3h.1M52.9 151.9h.1M52.9 154.3h.1M52.9 151.9l1.2 1.2M52.9 154.3l1.2 1.1M53.5 156h.1M53.5 150.2l.6 .6"/>
<path d="M54.1 150.8h.1M54.1 153.1h.1M54.1 155.4h.1M54.1 150.8l-1.2 1.1M54.1 153.1l-1.2 1.2M54.1 155.4l-.6 .6M113.7 152.3h.1M114.1 151.6h.1M114.1 151.6l.6 1.5M114.1 151.6l-.4 .7M114.7 153.1h.1M115.3 151.6h.1"/>
<path d="M115.3 151.6l.5 1.5M115.3 151.6l-.6 1.5M115.8 153.1h.1M116.4 151.6h.1M116.4 151.6l.6 1.5M116.4 151.6l-.6 1.5M117 153.1h.1M117.4 152.3h.1M117.4 152.3l-.4 .8M117.4 152.3h.2M136.9 158.1h21.2v17.4h-21.2zM168 153.7h3.4"/>
<path d="M168 152.7h3.4M169.7 152.7h.1M169.7 153.7h.1M169.7 152.3v.4M169.7 153.7v.6M171.4 153.7h.1M171.4 152.7h.1M173.7 153.7h3.5M173.7 152.7h3.5M175.5 152.7h.1M175.5 153.7h.1M175.5 152.3v.4"/>
<path d="M175.5 153.7v.6M177.2 153.7h.1M177.2 152.7h.1M227 140.2h.1M228 140.9h.1M229.2 140.9h.1M230.3 140.9h.1M230.7 140.2h.1M230.7 140.2l-.4 .7M230.7 140.2h.2M20.9 167h3.4M20.9 166h3.4"/>
<path d="M22.6 166h.1M22.6 167h.1M22.6 165.7v.3M22.6 167v.6M24.3 167h.1M24.3 166h.1M51.7 167h3.5M51.7 166h3.5M53.5 166h.1M53.5 167h.1M53.5 165.7v.3M53.5 167v.6"/>
<path d="M55.2 167h.1M55.2 166h.1"/>
<circle cx="134.9" cy="73.9" r=".95"/>
<circle cx="134.9" cy="77.8" r=".95"/>
<circle cx="134.9" cy="81.6" r=".95"/>
<circle cx="134.9" cy="85.5" r=".95"/>
</g>
<text font-size="2.9" fill="#00f" x="228.2" y="175.6">VisionFive 2</text>
<g font-size="2.5" fill="#00f">
<text x="164.3" y="22">QSPI Domain</text>
<text x="79.9" y="25.8">RTC</text>
<text x="79.9" y="35.5">OSC</text>
<text x="79.9" y="43.2">OTP</text>
<text x="76.1" y="50.9">PLL</text>
<text x="83.8" y="50.9">TEMP</text>
<text x="164.3" y="50.9">SDIO0 Domain</text>
</g>
<g font-size="2.2" fill="#00f">
<text x="76.8" y="22.5">Always</text>
<text x="86.4" y="22.5">on</text>
</g>
<g font-size="1.7" fill="#f00">
<text x="16.2" y="22.3">VDD09_AON</text>
<text x="111.2" y="21">CLK_32K_IN</text>
<text x="111.2" y="28.7">CLK_24M_IN</text>
<text x="111.2" y="24.9">CLK_32K_OUT</text>
<text x="199.4" y="24.9">QSPI_CSN0</text>
<text x="199.4" y="26.8">QSPI_SCLK</text>
<text x="199.4" y="28.7">QSPI_D0</text>
<text x="18.4" y="30.2">VDD18_AON</text>
<text x="111.2" y="32.6">CLK_24M_OUT</text>
<text x="199.4" y="30.7">QSPI_D1</text>
<text x="199.4" y="32.6">QSPI_D2</text>
<text x="199.4" y="34.5">QSPI_D3</text>
<text x="109.5" y="38.4">OTP_PENVDD2</text>
<text x="137.8" y="39.7">VDD18_AON</text>
<text x="137.8" y="43.5">VDD18_AON</text>
<text x="216.4" y="43.5">+VDDQSPI_ADJ</text>
<text x="16.8" y="53.2">VDD09_TOP</text>
<text x="135.9" y="57">VDD18_TOP</text>
<text x="222.2" y="59">SDMMC_CMD</text>
<text x="222.4" y="57.2">SDIO0_CLK</text>
<text x="135.9" y="60.9">VDD18_TOP</text>
<text x="222.2" y="62.8">SDMMC_DATA1</text>
<text x="222.2" y="64.8">SDMMC_DATA2</text>
<text x="222.6" y="61.1">SDMMC_DATA0</text>
<text x="222.6" y="70.7">SDMMC_DATA5</text>
<text x="222.6" y="68.8">SDMMC_DATA4</text>
<text x="222.6" y="66.9">SDMMC_DATA3</text>
<text x="18.4" y="72.5">VDD18_TOP</text>
<text x="222.2" y="72.5">SDMMC_DATA6</text>
<text x="222.2" y="74.4">SDMMC_DATA7</text>
<text x="222.4" y="76.7">SDMMC_RCLK</text>
<text x="227.6" y="82.5">VDD1833_SD0</text>
<text x="224.5" y="86.6">3V3_SY</text>
<text x="64.5" y="108.1">CLK_32K_IN</text>
<text x="66.4" y="119.8">CLK_32K_OUT</text>
<text x="104.6" y="121.3">CPU_32K_CLK</text>
<text x="203.3" y="131">SDIO0_CLK</text>
<text x="263.9" y="131.1">SDIO0_CLK_T</text>
<text x="118.7" y="133.6">VDD18_IO</text>
<text x="157.5" y="136.2">+VDDQSPI_ADJ</text>
<text x="196.1" y="134.8">SDMMC_DATA0</text>
<text x="196.5" y="136.6">SDMMC_DATA1</text>
<text x="198.1" y="132.7">SDMMC_CMD</text>
<text x="267.4" y="136.7">SDMMC_DATA1_T</text>
<text x="267.4" y="132.9">SDMMC_CMD_T</text>
<text x="267.8" y="135">SDMMC_DATA0_T</text>
<text x="118.9" y="139.3">VDD33_IO</text>
<text x="196.1" y="140.6">SDMMC_DATA3</text>
<text x="196.5" y="138.5">SDMMC_DATA2</text>
<text x="267.4" y="138.7">SDMMC_DATA2_T</text>
<text x="267.8" y="140.8">SDMMC_DATA3_T</text>
<text x="55.8" y="145.5">CLK_24M_OUT</text>
<text x="146.3" y="148.9">+VDDQSPI_ADJ</text>
<text x="88.4" y="152.8">+VDDQSPI_ADJ</text>
<text x="55.8" y="159">CLK_24M_IN</text>
<text x="98.6" y="159.3">QSPI_CSN0</text>
<text x="98.6" y="167">QSPI_D2</text>
<text x="98.6" y="163.1">QSPI_D1</text>
<text x="177.8" y="163.1">QSPI_D3</text>
<text x="177.8" y="167">QSPI_SCLK</text>
<text x="177.8" y="170.8">QSPI_D0</text>
</g>
<g font-size="1.7">
<text x="63" y="21.4">Y3</text>
<text x="104.4" y="21.4">Y1</text>
<text x="61.8" y="25.3">AA1</text>
<text x="61.8" y="29.1">AA3</text>
<text x="104.4" y="25.3">Y2</text>
<text x="104.4" y="29.1">AB1</text>
<text x="192.7" y="29.1">A2</text>
<text x="192.7" y="27.2">A3</text>
<text x="192.7" y="25.3">B3</text>
<text x="61.8" y="33">AA2</text>
<text x="104.4" y="33">AB2</text>
<text x="192.7" y="33">B1</text>
<text x="192.7" y="31.1">B2</text>
<text x="192.7" y="34.9">C1</text>
<text x="62.9" y="40.7">P6</text>
<text x="104.4" y="38.8">P5</text>
<text x="104.4" y="42.6">P7</text>
<text x="192.7" y="42.6">D3</text>
<text x="62.8" y="52.3">U5</text>
<text x="62.8" y="56.1">U6</text>
<text x="62.8" y="54.2">U7</text>
<text x="104.4" y="56.1">T19</text>
<text x="192.7" y="56.1">D2</text>
<text x="192.7" y="58.1">E4</text>
<text x="63" y="60">T5</text>
<text x="63" y="63.9">T6</text>
<text x="63" y="61.9">T7</text>
<text x="104.4" y="60">P19</text>
<text x="104.4" y="63.9">R19</text>
<text x="192.7" y="60">D1</text>
<text x="192.7" y="61.9">E1</text>
<text x="192.7" y="65.8">E2</text>
<text x="192.7" y="63.9">E5</text>
<text x="62.8" y="71.6">R5</text>
<text x="192.7" y="67.7">F3</text>
<text x="192.7" y="69.7">F4</text>
<text x="192.7" y="71.6">F6</text>
<text x="62.8" y="75.4">R6</text>
<text x="62.8" y="73.5">R7</text>
<text x="104.4" y="73.5">R20</text>
<text x="104.4" y="77.4">T20</text>
<text x="192.7" y="73.5">F5</text>
<text x="192.7" y="75.4">F7</text>
<text x="62.9" y="79.3">V5</text>
<text x="62.9" y="83.2">V6</text>
<text x="62.9" y="81.2">V7</text>
<text x="104.4" y="81.2">T21</text>
<text x="192.7" y="83.2">F9</text>
<text x="104.4" y="85.1">R21</text>
<text x="54" y="111.4" transform="rotate(-90 54 111.4)">1</text>
<text x="44" y="116.5">CRY-3215</text>
<text x="54" y="119" transform="rotate(-90 54 119)">2</text>
<text x="29.9" y="155.6">1</text>
<text x="45.2" y="155.6">4</text>
<text x="29.9" y="159.4">2</text>
<text x="45.2" y="159.4">3</text>
<text x="134.5" y="159.6">1</text>
<text x="159.5" y="159.6">8</text>
<text x="32.3" y="163.4">CRY4_3R20X2R50X0R80</text>
<text x="134.5" y="163.5">2</text>
<text x="134.5" y="167.3">3</text>
<text x="159.5" y="167.3">6</text>
<text x="159.5" y="163.5">7</text>
<text x="134.5" y="171.2">4</text>
<text x="134.5" y="173.1">9</text>
<text x="159.5" y="171.2">5</text>
<text x="221.6" y="173.1">Title</text>
<text x="221.6" y="178.7">Size</text>
<text x="283.4" y="178.8">Rev</text>
<text x="221.6" y="184.6">Date:</text>
<text x="260.2" y="184.6">Sheet</text>
<text x="275.7" y="184.6">of</text>
</g>
<g font-size="1.7" fill="#004080">
<text x="67.4" y="22.6">VDD_RTC</text>
<text x="94.7" y="22.6">RTC_XIN</text>
<text x="67.4" y="26.5">VSS_RTC</text>
<text x="92.6" y="26.5">RTC_XOUT</text>
<text x="180.6" y="26.5">QSPI_CSN0</text>
<text x="180.8" y="28.4">QSPI_SCLK</text>
<text x="67.4" y="34.2">VSS18_OSC</text>
<text x="67.4" y="30.4">VDD18_OSC</text>
<text x="92.5" y="34.2">OSC_XOUT</text>
<text x="94.5" y="30.4">OSC_XIN</text>
<text x="179.7" y="30.4">QSPI_DATA0</text>
<text x="179.7" y="34.2">QSPI_DATA2</text>
<text x="179.7" y="32.3">QSPI_DATA1</text>
<text x="67.4" y="42">VSS18_OTP</text>
<text x="89.3" y="40">OTP_PENVDD2</text>
<text x="179.7" y="36.2">QSPI_DATA3</text>
<text x="91.9" y="43.9">VDD18_OTP</text>
<text x="177.7" y="43.9">VDD1833_QSPI</text>
<text x="67.4" y="53.5">VDD_PLL0</text>
<text x="67.4" y="57.4">VDD_PLL2</text>
<text x="67.4" y="55.5">VDD_PLL1</text>
<text x="90.7" y="57.4">VDD18_TEMP</text>
<text x="182" y="59.3">SD0_CMD</text>
<text x="182.6" y="57.4">SD0_CLK</text>
<text x="67.4" y="61.3">VSS_PLL0</text>
<text x="67.4" y="65.1">VSS_PLL2</text>
<text x="67.4" y="63.2">VSS_PLL1</text>
<text x="89.6" y="61.3">VDDA18_TEMP</text>
<text x="91" y="65.1">VSS18_TEMP</text>
<text x="180.3" y="61.3">SD0_DATA0</text>
<text x="180.3" y="63.2">SD0_DATA1</text>
<text x="180.3" y="65.1">SD0_DATA2</text>
<text x="180.3" y="67">SD0_DATA3</text>
<text x="180.3" y="69">SD0_DATA4</text>
<text x="180.3" y="70.9">SD0_DATA5</text>
<text x="67.4" y="72.8">VCCA18_PLL0</text>
<text x="67.4" y="76.7">VCCA18_PLL2</text>
<text x="67.4" y="74.8">VCCA18_PLL1</text>
<text x="86.4" y="74.8">ANA18_TEMP_VSS</text>
<text x="180.3" y="74.8">SD0_DATA7</text>
<text x="180.3" y="72.8">SD0_DATA6</text>
<text x="181.3" y="76.7">SD0_STRB</text>
<text x="67.4" y="80.6">VSS_PLL0_0</text>
<text x="67.4" y="82.5">VSS_PLL1_1</text>
<text x="84.4" y="82.5">ANA18_TEMP_TEST0</text>
<text x="85.3" y="78.6">ANA18_TEMP_VCAL</text>
<text x="67.4" y="84.4">VSS_PLL2_2</text>
<text x="84.4" y="86.3">ANA18_TEMP_TEST1</text>
<text x="178.4" y="84.4">VDD1833_SD0</text>
<text x="33.2" y="156.8">X1</text>
<text x="33.2" y="160.7">GND</text>
<text x="39" y="156.8">GND</text>
<text x="40.8" y="160.7">X2</text>
<text x="137.8" y="160.9">CS#</text>
<text x="153.5" y="160.9">VCC</text>
<text x="137.8" y="164.7">SO(IO1)</text>
<text x="147.4" y="164.7">HOLD#(IO3)</text>
<text x="137.8" y="168.6">WP#(IO2)</text>
<text x="137.8" y="172.4">VSS</text>
<text x="151.6" y="172.4">SI(IO0)</text>
<text x="152.6" y="168.6">SCLK</text>
<text x="137.8" y="174.4">PGND</text>
</g>
<g font-size="1.7" fill="#000080">
<text x="79.9" y="19.6">U1N</text>
<text x="172" y="19.6">U1J</text>
<text x="35.5" y="33.1">C71</text>
<text x="45.2" y="33.1">C73</text>
<text x="51" y="33.1">C72</text>
<text x="35.5" y="37">1uF</text>
<text x="45.2" y="37">1uF</text>
<text x="51" y="37">0.1uF</text>
<text x="124.9" y="38.9">R27</text>
<text x="133" y="39.1">10k</text>
<text x="114.7" y="46.6">C74</text>
<text x="201" y="46.6">C75</text>
<text x="114.7" y="50.5">0.1uF</text>
<text x="201" y="50.5">0.1uF</text>
<text x="45.2" y="56.3">C76</text>
<text x="51" y="56.3">C77</text>
<text x="45.2" y="60.1">1uF</text>
<text x="51" y="60.1">0.1uF</text>
<text x="114.7" y="64">C78</text>
<text x="120.5" y="64">C79</text>
<text x="114.7" y="67.8">0.1uF</text>
<text x="120.5" y="67.8">0.1uF</text>
<text x="45.2" y="75.6">C80</text>
<text x="51" y="75.6">C81</text>
<text x="135.9" y="77.5">TP8</text>
<text x="135.9" y="73.6">TP7</text>
<text x="45.2" y="79.4">1uF</text>
<text x="51" y="79.4">0.1uF</text>
<text x="135.9" y="81.4">TP9</text>
<text x="207.1" y="81.7">0R</text>
<text x="214.9" y="81.7">R90407</text>
<text x="76.1" y="89.1">JH7110_SOCKET</text>
<text x="135.9" y="85.2">TP10</text>
<text x="170.1" y="87.1">JH7110_SOCKET</text>
<text x="201" y="89.8">C82</text>
<text x="207.7" y="85.8">NC</text>
<text x="215.4" y="85.8">R90406</text>
<text x="201" y="93.7">0.1uF</text>
<text x="25.5" y="108.6">C83</text>
<text x="39" y="108.6">22pF</text>
<text x="46.7" y="112.4">Y1</text>
<text x="42.9" y="114.3">32.768KHz</text>
<text x="25.5" y="120.1">C84</text>
<text x="39" y="120.1">22pF</text>
<text x="80.5" y="120.4">R90420</text>
<text x="97.9" y="120.4">NC</text>
<text x="221.2" y="130.2">R90395</text>
<text x="230.9" y="130.2">NC</text>
<text x="131.5" y="132.9">R224</text>
<text x="141.1" y="132.9">0R</text>
<text x="221.2" y="132.1">R90396</text>
<text x="221.2" y="134.1">R90397</text>
<text x="221.2" y="136">R90398</text>
<text x="221.2" y="137.9">R90399</text>
<text x="230.9" y="132.1">NC</text>
<text x="230.9" y="134.1">NC</text>
<text x="230.9" y="137.9">NC</text>
<text x="231.1" y="136">NC</text>
<text x="132" y="138.5">R225</text>
<text x="141.7" y="138.5">NC</text>
<text x="221.2" y="139.8">R90400</text>
<text x="230.9" y="139.8">NC</text>
<text x="26.5" y="146">R29</text>
<text x="43.9" y="146">22R</text>
<text x="32.3" y="151.8">Y2</text>
<text x="32.3" y="153.8">24MHz</text>
<text x="55.2" y="152.6">R30</text>
<text x="55.2" y="154.5">1M</text>
<text x="109.9" y="152">R28</text>
<text x="117.6" y="152">4.7K</text>
<text x="169.7" y="152">C85</text>
<text x="169.7" y="155.9">1uF</text>
<text x="175.5" y="152">C86</text>
<text x="175.5" y="155.9">0.1uF</text>
<text x="146.5" y="157.8">U3</text>
<text x="25.1" y="166.5">C87</text>
<text x="56.2" y="166.1">C88</text>
<text x="25.1" y="168.4">18pF</text>
<text x="56.2" y="168">18pF</text>
<text x="138.8" y="177.1">GD25LQ128ESIGR</text>
</g>
<g font-size="1.7" fill="#00f">
<text x="222.8" y="181.5">B</text>
<text x="229.1" y="181.4">JH7110 OSC&amp;SPI&amp;SDIO</text>
<text x="231.6" y="184.6">Tuesday, September 05, 2023</text>
<text x="269.9" y="184.6">7</text>
<text x="281.5" y="184.6">22</text>
<text x="283.2" y="181.5">V1.3B</text>
</g>
<g font-size="1.6" fill="#00f">
<text x="164.5" y="23.8">Operating</text>
<text x="174.7" y="23.8">Voltage=1.8V/3.3V</text>
<text x="164.3" y="53.9">Operating</text>
<text x="174.5" y="53.9">Voltage=1.8V/3.3V</text>
<text x="138.8" y="178.7">Nor</text>
<text x="142.7" y="178.7">Flash</text>
<text x="148.5" y="178.7">For</text>
<text x="152.4" y="178.7">Boot</text>
</g>
<g font-size="1.6">
<text x="241.3" y="82.7">EMMC</text>
<text x="233.4" y="86.6">TF</text>
<text x="237.4" y="86.6">CARD</text>
<text x="229.4" y="178.4">Document</text>
<text x="238.3" y="178.4">Number</text>
</g>
<g font-size="1.4">
<text x="30.9" y="1.4">5</text>
<text x="88.8" y="1.4">4</text>
<text x="146.7" y="1.4">3</text>
<text x="204.6" y="1.4">2</text>
<text x="262.6" y="1.4">1</text>
<text x=".5" y="26.1">D</text>
<text x="292" y="26.1">D</text>
<text x=".5" y="71.9">C</text>
<text x="292" y="71.9">C</text>
<text x=".5" y="117.8">B</text>
<text x="292" y="117.8">B</text>
<text x=".5" y="163.6">A</text>
<text x="292" y="163.6">A</text>
<text x="30.9" y="186.8">5</text>
<text x="88.8" y="186.8">4</text>
<text x="146.7" y="186.8">3</text>
<text x="204.6" y="186.8">2</text>
<text x="262.6" y="186.8">1</text>
</g>
</svg>
